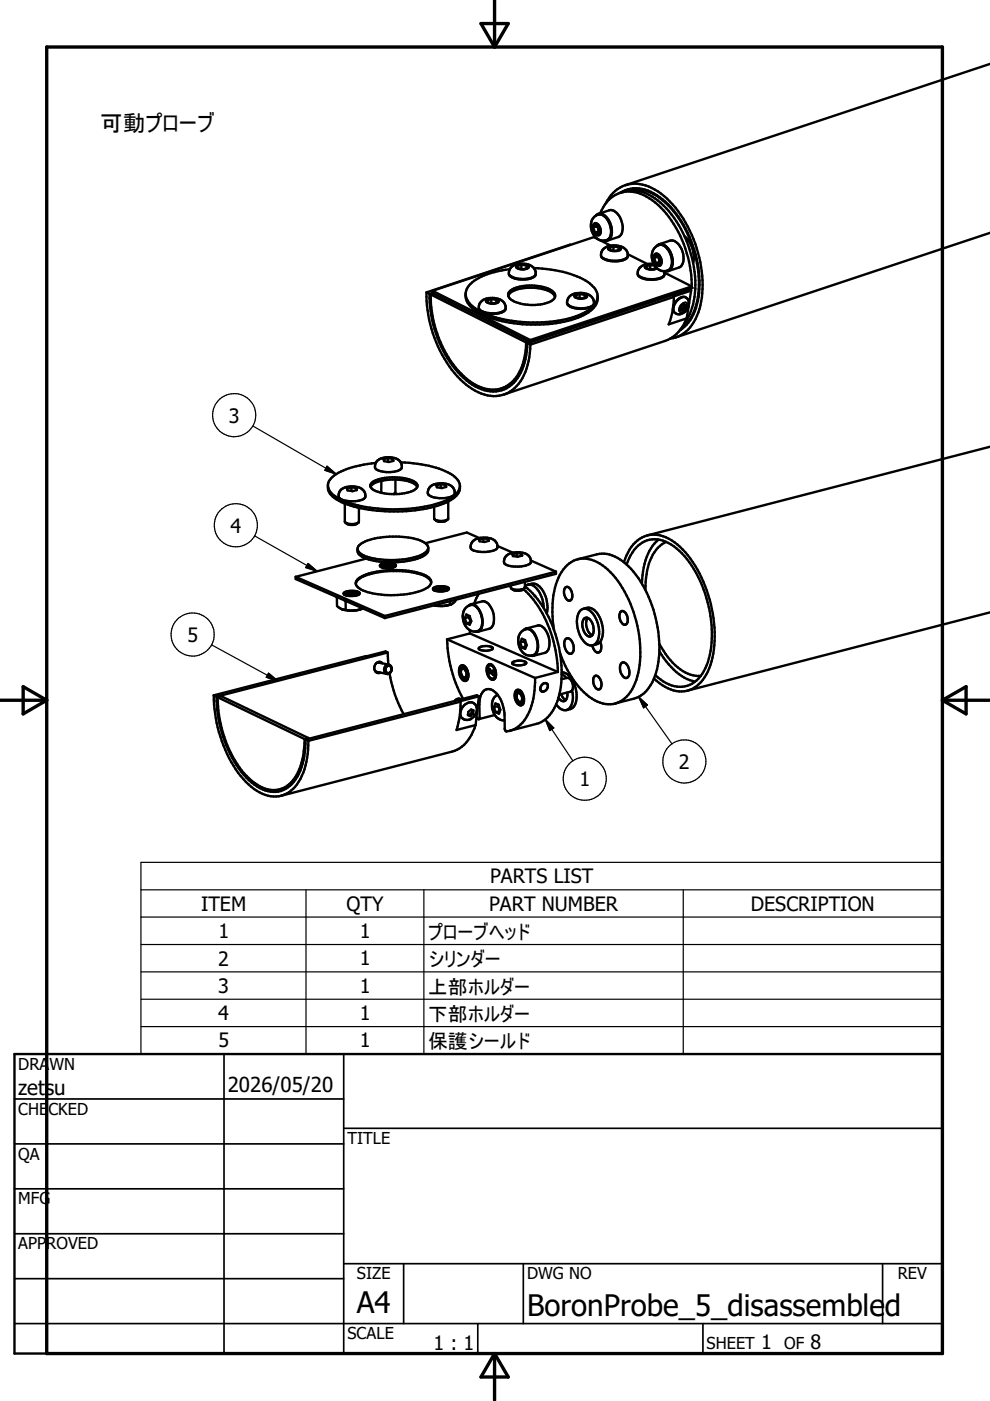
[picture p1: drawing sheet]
<svg xmlns="http://www.w3.org/2000/svg" width="210mm" height="297mm" viewBox="0 0 210 297" stroke-linecap="round" stroke-linejoin="round" font-family="sans-serif">
<g fill="none" stroke="#000" stroke-width=".51">
<path d="M209.9 13.5l-77.3 25.8M132.6 39.3a8.7 8.7 0 0 1 8.2 2.3 25.6 25.6 0 0 1 7.7 23.1 8.9 8.9 0 0 1-5.2 6.8M132.6 39.3a7.3 7.3 0 0 0-4.2 3.8M134.4 39.9l-1.4 .5M108.1 57.1a15 15 0 0 0-8.4 3.1 2.81 2.81 0 0 0 .2 4.5 18 18 0 0 0 10.4 3.5 24.7 24.7 0 0 0 14.2-2.3 4.2 4.2 0 0 0 2.2-2.8M108.5 56.6a3.8 3.8 0 0 1 4.8 .3 1.23 1.23 0 0 1 .3 1.3 1.23 1.23 0 0 1-1 .8 4.9 4.9 0 0 1-4.6-.6 1.62 1.62 0 0 1 .5-1.8zM110.6 56.1l-.9 .3 .2 .5 1.1 .2 .8-.3-.1-.5M110.6 56.1l1.1 .2M110.6 56.1l-.1 .9M111.7 56.3l-.1 .6M113.2 56.8a21.8 21.8 0 0 1 11.9 3.3 3.5 3.5 0 0 1-.3 6.1 22 22 0 0 1-12.2 2.6 23.2 23.2 0 0 1-12.1-3.1 3.8 3.8 0 0 1-1.8-3.4M120.9 51.9l-30.5 10.1"/>
<path d="M125.8 48.2l.4-.7 .7 .4 .4 1.1-.4 .7-.7-.4M125.8 48.2l.4 1.1M125.9 46a1.73 1.73 0 0 1 3 .6 3.5 3.5 0 0 1 .2 4 2.54 2.54 0 0 1-3.8-2.1 2.85 2.85 0 0 1 .6-2.5zM126.2 50.2v.2M126.3 45.8l.4-.4 2.4-.8a2.69 2.69 0 0 1 2.7 2.5 2.89 2.89 0 0 1-.5 3.1l-2.6 .8M126.6 48l.3 1.1M126.6 48l-.8 .2M126.7 47.8l-.1 .2M126.7 50.7l-.8-.4-34.2 11.4M126.9 49.1l-.7 .2M126.9 49.1l.3 .1M126.9 45.3a2.94 2.94 0 0 1 2.7 2.7 2.34 2.34 0 0 1-1 3.1l-.6-.1"/>
<path d="M127.2 50.9l2.3 1.2M127.3 45.2a6.6 6.6 0 0 1 10.4-3.1 22.2 22.2 0 0 1 8.7 15.3l.3 3.6M128 52.7a3.7 3.7 0 0 1 4.9 .5 1.27 1.27 0 0 1 .1 1.4 1.27 1.27 0 0 1-1.2 .7 5.1 5.1 0 0 1-4.3-.8 1.64 1.64 0 0 1 .5-1.8zM130.1 52.3l-.9 .3 .2 .4 1.1 .2 .9-.3-.2-.5M130.1 52.3l1.1 .1M130.1 52.3v.8M131.2 52.4v.6M131.4 40.9a7.6 7.6 0 0 1 8.1 1.6 22.8 22.8 0 0 1 7.5 13.2M131.5 40.9a6.9 6.9 0 0 1 7.7 .5 22.3 22.3 0 0 1 8.7 14.4 16.9 16.9 0 0 1-1.6 12.1l-.8 1-1.4 1.1M132.6 40.5a7.4 7.4 0 0 1 7.2 1.5 23.3 23.3 0 0 1 8.4 17.5 12.3 12.3 0 0 1-3.3 9.7l-.4 .4M133.1 53.9l4.2 2.1M137.9 56.2l-.9 .3 .2 .4 1.1 .2 .9-.3-.1-.1"/>
<path d="M137.9 56.2l.9 .1M137.9 56.2l-.1 .9M138.6 56a3.8 3.8 0 0 0-2.7 .6 1.38 1.38 0 0 0-.7 1.5 1.38 1.38 0 0 0 1.3 1 4.9 4.9 0 0 0 4.3-.5l.1-.4-.1-.7M138.7 54.7l.4-.7 .7 .3 .4 1.1-.4 .8-.7-.4M138.7 54.7l.4 1.1M138.9 52.5a1.76 1.76 0 0 1 2.9 .5 3.7 3.7 0 0 1 .2 4.1 2.59 2.59 0 0 1-3.8-2.3v-.3a2.71 2.71 0 0 1 .7-2zM138.9 56.5v.4M139.2 52.2a1.49 1.49 0 0 1 2.4 .5 4 4 0 0 1 .5 4.5 1.06 1.06 0 0 1-1.1 .3M139.5 54.4l.3 1.1M139.5 54.4l-.8 .3M139.7 54.2l-.2 .2M139.7 51.8l2.3-.8a2.6 2.6 0 0 1 2.6 2.1 3.1 3.1 0 0 1-.4 3.5l-2.6 .9"/>
<path d="M139.8 55.5l-.7 .3M139.8 55.5l.3 .1M140.9 57.8l5.8 2.9M145.1 50.1a6 6 0 0 1 1.9 5.6M147 55.7a16.8 16.8 0 0 1-1.4 12.2l-.4 .5M209.9 49.4l-66.6 22.1M90.4 62l.7 .3M90.4 62a26.3 26.3 0 0 0 7.8 19 9.1 9.1 0 0 0 8.2 2.8 8.6 8.6 0 0 0 5.7-7.3l.4-3.4M91.1 62.3a24.1 24.1 0 0 0 8.4 18.8 7.5 7.5 0 0 0 7.9 1.2 9.5 9.5 0 0 0 4.2-7l.2-2.6M91.3 62.4l20.2 10.2M91.3 62.4a23.8 23.8 0 0 0 7.7 17.9 7.5 7.5 0 0 0 8.3 1.6 9 9 0 0 0 4-6.8l.2-2.5M91.7 62.1l20.7 10.5v-.5"/>
<path d="M91.7 62.1l-.6 .2M91.7 61.7v.4M91.7 61.7l20.7 10.4M91.9 62.3l-.6 .1M101.9 64.1a3.4 3.4 0 0 1 3.8-.7 1.8 1.8 0 0 1 1.4 2.4 4.7 4.7 0 0 1-5.5-.2 1.54 1.54 0 0 1 .3-1.5zM104.2 63.4l-.9 .3 .2 .5 1.1 .1 .9-.2-.2-.5M104.2 63.4l1.1 .2M104.2 63.4v.9M105.3 63.6l-.1 .5M107.8 62.7a3.6 3.6 0 0 1 3.1-1.6 8.6 8.6 0 0 1 6.4 1.2l.4 .6M108.3 61.6a9.3 9.3 0 0 1 8.9 .2 1.19 1.19 0 0 1 .5 1.2 1.19 1.19 0 0 1-1 .9 9.8 9.8 0 0 1-8.3-.4 1.13 1.13 0 0 1-.1-1.9zM111.8 72.7l.7 .4"/>
<path d="M112.2 72.4l-.7 .2M112.3 72.5v.1M120.8 62.8a3.6 3.6 0 0 1 5 .6 1.17 1.17 0 0 1-.9 1.8 5 5 0 0 1-4.6-.6 1.8 1.8 0 0 1 .5-1.8zM122.9 62.3l-.9 .3 .2 .5 1.1 .2 .9-.3-.2-.5M122.9 62.3l1.1 .2M122.9 62.3v.9M124 62.5v.6M142.9 62.9l-30.4 10.2M142.9 62.9l-.4 3.6-.7 2.3 3.8-1.3M143.3 71.5l-1.2 .3M143.5 63.7a1.41 1.41 0 0 1 2.2-.4 2.14 2.14 0 0 1-.1 2.4 2.14 2.14 0 0 1-2.3 .8 1.4 1.4 0 0 1-.2-2.3zM144.3 65.6h.1"/>
<path d="M144.4 69.9l-.2 .1M144.4 65.6l.4 .2M145 65.1l.3 .2M145 65.1l-.6 .5M145.1 64.5l-.1 .6M145.3 65.3l-.5 .5M145.3 65.3l.1-.6-.4-.2-.6 .5-.1 .7 .5 .1M145.6 67.5a7.8 7.8 0 0 1-4.6 4.8l-34.2 11.4M146 61.4l.5 .2M146 64.9l-.4 2.6M146.5 61.6l-.4 2.8M146.5 61.6l-3.8 1.3h.2"/>
<path d="M146.7 60.7l-.1 .5-34.8 11.5M146.7 60.7l-34.3 11.4M79.9 97.8a3.9 3.9 0 0 1 5 .1 1.13 1.13 0 0 1 .3 1.2 1.13 1.13 0 0 1-1 .8 5.6 5.6 0 0 1-4.6-.5 1.52 1.52 0 0 1 .3-1.6zM82.3 97.1l-1 .3 .1 .4 1.1 .2 .9-.3-.1-.4M82.3 97.1l1 .2M82.3 97.1v.8M83.3 97.3v.4M85 98a21.3 21.3 0 0 1 11.3 3 2.74 2.74 0 0 1-.2 4.7 22.7 22.7 0 0 1-11.7 2.7 25.7 25.7 0 0 1-13-2.5 2.82 2.82 0 0 1-1.2-4.5 13.1 13.1 0 0 1 6.9-2.9l2.6-.4M109.2 80.8l-1.2 .9-1.6 .6M209.9 94.7l-72.7 18.8M69.5 103a4.3 4.3 0 0 0 3.1 3.1 33.4 33.4 0 0 0 21.7 .1 4.7 4.7 0 0 0 3.2-3M72.3 103.9a4 4 0 0 1 4.6-.1 1.27 1.27 0 0 1 .1 2 5.8 5.8 0 0 1-5.1-.3 1.63 1.63 0 0 1 .4-1.6z"/>
<path d="M73.1 106.8l.1 4M73.2 110.8a3.1 3.1 0 0 0 2.8 0M73.2 110.8l1 .5 1.2-.1 .6-.4M74.5 103.3l-.9 .3 .1 .4 1.1 .1 .9-.2-.1-.4M74.5 103.3l1.1 .2M74.5 103.3v.8M75.6 103.5v.4M76.1 107.7l-.1 3.1M77.6 118.4l-14.9 3.9M78.6 103.2a4.2 4.2 0 0 1 3.6-1.5 8.9 8.9 0 0 1 6 1.1l.3 .4M78.7 102.5a7.6 7.6 0 0 1 5.5-1.3 5.1 5.1 0 0 1 4.3 1.6 1.49 1.49 0 0 1-1.4 1.4 10.6 10.6 0 0 1-8.2-.6l-.4-.5zM80.9 101.9v2.6"/>
<path d="M83.7 104.6l-.3 .2M83.7 104.6l-.2 .2M83.8 101.7v2.7l-.1 .2M90.2 115.2a1.57 1.57 0 0 1-.4 2.7 17.6 17.6 0 0 1-12.9 .2l-1-.8-.1-.9M90.2 115.2a10.8 10.8 0 0 0-5.6-1.4h-2a11 11 0 0 0-6.4 1.8 1.14 1.14 0 0 0 .5 1.9 17.6 17.6 0 0 0 9.9 .9 6.8 6.8 0 0 0 4-1.7l.2-.5M91.1 103.3a3.9 3.9 0 0 1 4.9 0 1.17 1.17 0 0 1 .4 1.3 1.17 1.17 0 0 1-1 .8 5.7 5.7 0 0 1-4.6-.5 1.49 1.49 0 0 1 .3-1.6zM92.1 107.4v2.7M92.1 110.1a3 3 0 0 0 2.8 .1M92.1 110.1a2.16 2.16 0 0 0 2.4 .3l.4-.2M93.5 102.7l-1 .2 .1 .4 1.1 .2 .9-.3-.1-.4M93.5 102.7l1 .1M93.5 102.7v.7"/>
<path d="M94.5 102.8v.5M95 106.3v3.6l-.1 .3M100.2 114.8a3.9 3.9 0 0 1 4.9 .1 1.13 1.13 0 0 1 .3 1.3 1.13 1.13 0 0 1-1.2 .6 5.6 5.6 0 0 1-4.3-.4 1.55 1.55 0 0 1 .3-1.6zM101.6 114.1l-2.6-1.2-8.8 2.3M102.5 114.2l-1 .2 .2 .4 1 .1 1-.2-.2-.4M102.5 114.2l1 .1M102.5 114.2v.7M103.5 114.3v.4M105.5 115.8l3.2 1.4M107.3 117.9a3.9 3.9 0 0 1 4.9 .1 1.07 1.07 0 0 1 .4 1.1 1.07 1.07 0 0 1-1 .8l-.3 .1a5.5 5.5 0 0 1-4.4-.6 1.83 1.83 0 0 1 .4-1.5zM109.6 117.3l-1 .2 .2 .4 1 .1 .9-.2-.1-.4M109.6 117.3l1 .1"/>
<path d="M109.6 117.3v.7M110.6 117.4v.4M112.6 118.9l5.3 2.3M122.5 118.6l4-1.1a7.3 7.3 0 0 1 6.7 2.6 25.4 25.4 0 0 1 6.1 21.8 8.2 8.2 0 0 1-4.4 6.1l-4.5 1.2M132.3 119.2a7.4 7.4 0 0 1 5.4-5.8 8.2 8.2 0 0 1 7 3.1 27.3 27.3 0 0 1 6.2 23.7 8.2 8.2 0 0 1-5.2 6.3 7.9 7.9 0 0 1-7-2.6M132.9 119.7a7.2 7.2 0 0 1 4.9-5.3 7.8 7.8 0 0 1 6.8 2.9 25.7 25.7 0 0 1 5.5 23 7 7 0 0 1-4.9 5.2 7 7 0 0 1-6.3-2.4M139.6 114.4a12.3 12.3 0 0 0-3.5 9.3M141.2 114.9a8.3 8.3 0 0 0-4.1 6.9l-.2 3.3M62.7 122.3v.5l18.9 8.2M62.7 122.3l18.9 8.3M71.4 126.7l.1 1.8 1.1 .7 .7 .1M71.4 126.7h.2"/>
<path d="M71.5 126.6l-.1 .1M72.4 129.1l1.3 .3M73.1 127.3l.2 .2M73.3 127.5v1.8M73.3 129.3l.4 .1M73.4 127.5h-.1M73.7 129.4l.8 .1M75.3 129.4l-.8 .1M75.6 126.2a3 3 0 0 0-2.1 .1M75.8 122.8a13.2 13.2 0 0 1 8.1-1.9 12.3 12.3 0 0 1 7 1.5 1.26 1.26 0 0 1 .5 1.3 1.26 1.26 0 0 1-1 1 18.7 18.7 0 0 1-12 1 4.2 4.2 0 0 1-2.9-1.8l-.1-.4zM76 126.1l-.3-.2a3.4 3.4 0 0 0-2.6 .3M76.1 126a3.7 3.7 0 0 0-3.1 .1"/>
<path d="M76.1 126l.2-.2a2.32 2.32 0 0 0-2.5-.5l-.5 .2a.38 .38 0 0 0-.4 .3 .38 .38 0 0 0 .4 .4 4.3 4.3 0 0 0 2.7-.1M76.1 126l-.1 .1M76.5 128.8v.3M76.5 129.1l-1.2 .3M76.8 129.1l-1.5 .3M76.8 129.1h-.3M76.8 129v.1M76.9 129l-.1 .1M81.6 130.6v.4M82.2 138.3l-.4-.2-4.2 1-32.3 8.3M82.2 138.3l.1 2.6M82.2 138.3l-36.3 9.4"/>
<path d="M83.3 120.3a2.62 2.62 0 0 0-2.1 .1M83.7 120.2a2.97 2.97 0 0 0-2.9 0M83.8 120.1a3.7 3.7 0 0 0-3.1 .1M83.8 120.1l.1-.2a2.79 2.79 0 0 0-3.1-.3l-.3 .3a2.77 2.77 0 0 0 3.2 .3M83.8 120.1l-.1 .1M91.4 123.5a3.5 3.5 0 0 0-3-1.9l-.5-.1a22.2 22.2 0 0 0-6.5-.3 10 10 0 0 0-5.6 1.9l-.4 .7M92 128.4l1.1 .1M92.1 128.3h.1M92.2 128.3l.9 .2M92.2 128.3h.1M93.1 128.5h.4M94.2 128.5h-1.1"/>
<path d="M94.6 125.3a2.84 2.84 0 0 0-2.2 0M94.8 135.6l18.7 8.1M94.8 135.6a27.7 27.7 0 0 0 3.4 12.6M94.9 125.1a3.1 3.1 0 0 0-2.8 .1M95 125.1a3.9 3.9 0 0 0-3.1 0M95.1 125l.1-.3a3.3 3.3 0 0 0-3.3 0l-.1 .1a2.18 2.18 0 0 0 2.4 .5l.7-.2M95.1 125l-.2 .1M95.4 128.2l-1.2 .3M95.4 127.5v.7M95.8 128.1l-1.6 .4M96.7 127.2a2.05 2.05 0 0 1-1.3 1M98.6 131l.3 1.2"/>
<path d="M98.8 128.8a1.57 1.57 0 0 1 2.7 .4 4.2 4.2 0 0 1 .4 4.2 2.21 2.21 0 0 1-3.5-1.3l-.3-1.5a2.58 2.58 0 0 1 .7-1.8zM99.3 128.5a1.23 1.23 0 0 1 2 .4 4.3 4.3 0 0 1 .5 4.8l-.4 .2h-.7M99.4 130.9l.3 1M99.4 130.9l-.8 .1M99.5 130.6l-.1 .3M99.6 130.6l-.7-.3-.3 .7M99.6 130.6l.3 1.1-.3 .8-.7-.3M99.6 134.3l18.7 8.2M99.6 134.3l-4.8 1.3M99.6 133.6v.7M99.7 131.9l-.8 .3M99.7 131.9l.1 .1"/>
<path d="M99.8 128.1l2.4-.6a2.3 2.3 0 0 1 2.2 1.9 3.4 3.4 0 0 1-.5 3.8l-2.6 .7M101.5 137.4a2.69 2.69 0 0 1 3 0 1.98 1.98 0 0 1-2.3 .5l-.6-.2zM101.5 125.9l-.9 2.1M108.3 124.1l.1 .7M110.3 136.2l.4 1.1M110.6 133.9a1.55 1.55 0 0 1 2.6 .4 4 4 0 0 1 .2 4.4 2.39 2.39 0 0 1-3.4-1.9l-.1-.9a2.55 2.55 0 0 1 .7-2zM111 124.9a23.9 23.9 0 0 1 7.2 15.8l.1 1.8M111 133.6a1.25 1.25 0 0 1 2.1 .4 4.4 4.4 0 0 1 .5 4.8l-.5 .2h-.6M111.1 136l.4 1.1M111.1 136l-.8 .2M111.2 124.7a3.1 3.1 0 0 1-2.8 .1M111.2 124.7a2.17 2.17 0 0 1-2.8 .1"/>
<path d="M111.3 123.4l-.1 1.3M111.3 135.7l-.7-.3-.3 .8M111.3 135.7l.4 1.1-.4 .8-.6-.3M111.3 135.7l-.2 .3M111.5 137.1l-.8 .2M111.5 137.1h.1M111.6 133.3l2.4-.7a2.3 2.3 0 0 1 2.2 1.9 3.3 3.3 0 0 1-.5 3.8l-2.6 .7M111.9 124a2.39 2.39 0 0 1 3.2 1.3 6.8 6.8 0 0 1 .8 4.7M113.3 126.2l.2 .2M115.3 128.9a5.3 5.3 0 0 0-2.7-4.9l-.6-.1-.7 .4a20.1 20.1 0 0 1 6.2 9.2M117.5 133.5a27 27 0 0 1 1.6 9.5M117.5 133.5a18.4 18.4 0 0 1 1.2-11.6 5.6 5.6 0 0 1 8.5-2.4 20.2 20.2 0 0 1 7.7 12.2 21.1 21.1 0 0 1-.5 13.8 5.6 5.6 0 0 1-8.3 3 17.8 17.8 0 0 1-7.3-10"/>
<path d="M117.9 121.2v.5l-36.3 9.3M117.9 121.2l-36.3 9.4M119.8 124.6a.76 .76 0 0 1 .8-.1 .76 .76 0 0 1 .5 .7 1.57 1.57 0 0 1-.3 2.1 1.74 1.74 0 0 1-1.2-2.3zM119.9 135.6a.9 .9 0 0 1 .9-.2 .9 .9 0 0 1 .6 .8 1.83 1.83 0 0 1-.3 2.4 1.61 1.61 0 0 1-1.4-1.8l-.1-.6zM123.1 129.3a1.72 1.72 0 0 1 2.5 .7 5.9 5.9 0 0 1 .9 6.2 1.56 1.56 0 0 1-2.6-.1 6.2 6.2 0 0 1-1.1-6.3zM123.7 129.1a2.41 2.41 0 0 1 3.2 1.4 5.5 5.5 0 0 1 .3 5.7l-.5 .3-1 .3M123.9 131.1a1.05 1.05 0 0 1 1.5 .7 2.32 2.32 0 0 1-.2 3.1 1.91 1.91 0 0 1-1.7-1.8v-1.3zM124.6 131a2.97 2.97 0 0 0 1 3.7M127.3 136.1a1.76 1.76 0 0 1-.4 2.2 1.33 1.33 0 0 1-1.3-1.2v-.3M131.6 129.7l.1-.1a1.15 1.15 0 0 1 1.3 1.2 1.15 1.15 0 0 1-.6 1.7 2.02 2.02 0 0 1-.8-2.8zM139.8 136.5a13 13 0 0 0 6.7 6.6l1.1 .2h1M139.8 138a12.1 12.1 0 0 0 7.6 6.5"/>
<path d="M209.9 129.8l-64.1 16.6M45.3 147.4l.6 .3M45.3 147.4a27.9 27.9 0 0 0 6.9 18.4 8 8 0 0 0 7.5 2.9 7.2 7.2 0 0 0 4.6-4.9 19.3 19.3 0 0 0 1.1-6.7M45.9 147.7a25.8 25.8 0 0 0 6.9 17.7 7.1 7.1 0 0 0 6.8 2.3 7.8 7.8 0 0 0 4.6-5.8l.4-2.4 .2-2.7M46.1 147.8l18.5 8.9M46.1 147.8a26 26 0 0 0 5.7 16.2 8.5 8.5 0 0 0 6.6 3.5 6.2 6.2 0 0 0 5.1-4.4 16.8 16.8 0 0 0 1.1-6.4M46.1 147.8l.8-.2 18.5 8.9M64.8 156.8l.6 .3M65.4 156.5v.2M65.4 156.5l-.8 .2M79.6 142.3l.5 .4 .6-.1M79.6 142.3l2.4 .6"/>
<path d="M79.9 140.5l2.5 .4M80.4 142.6l-.4 .1M80.4 140.3l.4 .3M81 140.7a1.03 1.03 0 0 0-1.2-.2 1.03 1.03 0 0 0-.4 1.2l.2 .6M81.6 141.3a.83 .83 0 0 1 1.2-.2 .83 .83 0 0 1 .2 1.2 .83 .83 0 0 1-1.2 .5 .83 .83 0 0 1-.3-1.3zM81.9 141.4a.68 .68 0 0 1 1-.1 .68 .68 0 0 1 0 1 .67 .67 0 0 1-1 .3 .67 .67 0 0 1-.1-1zM82.6 142.7a27.6 27.6 0 0 0 3 8.7M96.7 148.3l-.3 .3M97.6 141.3a.81 .81 0 0 1 1.3 .4 1.99 1.99 0 0 1-.1 2.7 1.68 1.68 0 0 1-1.5-1.8v-.6zM97.7 148.8l-32.3 8.3M97.7 148.8l-.2 2.7-.7 3.3 4-1.1M97.7 148.3a.85 .85 0 0 0-1.2 .3"/>
<path d="M98 141.3a1.74 1.74 0 0 1 1.1 2.3l-.4 .6M98 141.3a1.77 1.77 0 0 0 .2 2.7l.5 .2M98 141.8a.87 .87 0 0 1 .9 .9l-.1 .9-.3 .1a1.27 1.27 0 0 1-.5-1.9zM98.4 141.2l-.5 .1M98.4 149.6a1.56 1.56 0 0 1 2.4-.1 2.1 2.1 0 0 1-.3 2.4 2.1 2.1 0 0 1-2.4 .5 1.79 1.79 0 0 1 .3-2.8zM99.1 144.1l-.4 .1M99.2 151.5l.2 .1M99.4 151.6l.3 .2M100.1 151.1l.2 .2M100.1 151.1l-.7 .5M100.1 150.5v.6M100.3 151.3l-.6 .5"/>
<path d="M100.3 151.3l.1-.7-.5-.2-.6 .5-.1 .7 .5 .2M100.8 153.7a7.7 7.7 0 0 1-4.9 5.6l-36.3 9.4M101.5 147.6l-.4-.2-36.3 9.4M101.5 147.6l-.7 6.1M101.5 147.6l-4 1.1 .2 .1M103.5 141.8h.1a.57 .57 0 0 1 .3 .9l-.3-.1-.2-.5zM103.5 140.9a1.03 1.03 0 0 1 1.4 .8 1.83 1.83 0 0 1-.3 2.4 1.64 1.64 0 0 1-1.4-1.8v-.8zM103.5 141.2l.2-.1a1.17 1.17 0 0 1 1.3 1.2l.1 .9a.7 .7 0 0 1-.6 .7 .7 .7 0 0 1-.8-.5 2.14 2.14 0 0 1-.2-2.2zM104.2 140.9l-.4 .1M104.5 142.2a.52 .52 0 0 1 .4 .4 .52 .52 0 0 1-.2 .6 .63 .63 0 0 1-.2-1zM104.7 149.9l.4 1.1M104.9 151.6a2.38 2.38 0 0 0 2.1 1.1"/>
<path d="M104.9 151.6l-3.4 .9M105 143.8l-.5 .1M105.5 147.3a2.95 2.95 0 0 0-.6 4.3M105.6 149.7l.3 1.1M105.6 149.7l-.9 .2M105.7 149.4l-.6-.3-.4 .8M105.7 149.4l.4 1.1-.3 .8-.7-.3M105.7 149.4l-.1 .3M105.9 150.8l-.8 .2M105.9 150.8h.1M108.7 140.4l.1-.1a2.88 2.88 0 0 1 2.8 .2 2.47 2.47 0 0 1-2.7 .4l-.3-.3zM109.5 146.3a1.11 1.11 0 0 1 1.5 1.1 1.5 1.5 0 0 1-.6 2.2 2.19 2.19 0 0 1-.9-3.3z"/>
<path d="M109.5 146.6a.82 .82 0 0 1 1.3 .6 1.55 1.55 0 0 1-.4 2.2 1.92 1.92 0 0 1-.9-2.8zM109.8 146.9a1.12 1.12 0 0 1 .9 .8 1.12 1.12 0 0 1-.4 1.2 1.26 1.26 0 0 1-.5-2zM110.2 146.3l-.5 .1M110.9 149.2l-.4 .1M113.5 143.7a14.2 14.2 0 0 1-2.7 9.5 4.6 4.6 0 0 1-3.6 1.8l-.2-.4v-3a6.1 6.1 0 0 0-2.9-5.4 1.82 1.82 0 0 0-2.3 1.7l-.2 4.6-.6-.4M114.9 145.2a.72 .72 0 0 1 1-.3 .72 .72 0 0 1 .1 1.1 .77 .77 0 0 1-.6 .6 .77 .77 0 0 1-.8-.3v-.5zM118.3 142.5l-4.8 1.2M118.9 147.2l.5 .8 .6 .4M119.1 144l1.1-.3a1.77 1.77 0 0 1 .8 2.9l-2.4 .7M119.1 142.9l1 .9M119.1 142.6a3.8 3.8 0 0 1 2.9 3.3 3.9 3.9 0 0 1-.8 4.3l-1.1 .4M119.1 143a13.2 13.2 0 0 1-3 9.1l-.9 .7-1 .5-6.1 1.6"/>
<path d="M120.3 146.8a1.39 1.39 0 0 1-.9 1.9l-.6-.3-.4-.5M121.3 146.4a3.9 3.9 0 0 1-.9 4 1.98 1.98 0 0 1-2.5-1.1M126 143.4a.81 .81 0 0 1 1.3 .6 1.49 1.49 0 0 1-.3 2.2 1.9 1.9 0 0 1-1-2.8zM131.7 140.7a.81 .81 0 0 1 1.3 .4 2.05 2.05 0 0 1-.1 2.6 1.72 1.72 0 0 1-1.5-2zM61.8 166.3a5.1 5.1 0 0 1-2.5 1.1M3.1 223.5h196.7v63.5h-196.7z"/>
</g>
<g fill="none" stroke="#000" stroke-width=".36">
<path d="M107.9 57.8a1.93 1.93 0 0 0 2 1.2 4.6 4.6 0 0 0 3.6-.7l.1-.3M109.4 56.4a2.42 2.42 0 0 1 2.8 .2 1.47 1.47 0 0 1-1.9 .6 .69 .69 0 0 1-.9-.8zM125.8 47.5l.2-.2a1.36 1.36 0 0 1 1.5 1.6 .77 .77 0 0 1-.4 1 .77 .77 0 0 1-1-.4l-.5-1.3zM126.7 45.5a2.6 2.6 0 0 1 2.5 2.2 2.58 2.58 0 0 1-.7 3.2M127.4 54a1.62 1.62 0 0 0 1.7 1.1 4.5 4.5 0 0 0 3.9-.7l.1-.3M129 52.5a2.23 2.23 0 0 1 2.7 .2 .96 .96 0 0 1-1.3 .6 1.51 1.51 0 0 1-1.5-.6zM135.2 57.9a2.31 2.31 0 0 0 2.4 1.2 3.4 3.4 0 0 0 3.3-.9v-.2M138.7 56.2a1.82 1.82 0 0 0-2 .4 2.13 2.13 0 0 0 2.7 .3M138.8 53.8a.91 .91 0 0 1 1.3 .7 1.19 1.19 0 0 1-.4 1.9 1.8 1.8 0 0 1-.9-2.6zM139.7 52a2.56 2.56 0 0 1 2.5 2.2 2.74 2.74 0 0 1-.6 3.1l-.2 .1M101.5 65.1a2.37 2.37 0 0 0 2.4 1.2 3.7 3.7 0 0 0 3.3-.9v-.2M103.1 63.6a2.37 2.37 0 0 1 2.7 .2 1.42 1.42 0 0 1-1.9 .6 .68 .68 0 0 1-.8-.8z"/>
<path d="M120.2 64.1a2.33 2.33 0 0 0 2.5 1.2 3.3 3.3 0 0 0 3.2-1v-.1M121.8 62.6a2.33 2.33 0 0 1 2.7 .2v.1a2.04 2.04 0 0 1-2.8-.1zM144.4 64.6a.72 .72 0 0 1 .7-.5 .72 .72 0 0 1 .7 .6 1.49 1.49 0 0 1-1.6 1.4l-.1-.1a1.31 1.31 0 0 1 .3-1.4zM145.6 63.2a2.24 2.24 0 0 0-2.7 2l-.1 .6 .4 .6M3.1 233h69.8M47.5 223.5v63.5M72.9 239.2h126.9M72.9 223.5v63.5M3.1 242.5h69.8M3.1 252.1h69.8M3.1 261.6h69.8M3.1 271.1h69.8"/>
<path d="M72.9 267.9h126.9M85.6 267.9v12.7M111 267.9v12.7M187.1 267.9v12.7M3.1 280.6h196.7M101.3 280.6v6.4M149 280.6v6.4"/>
</g>
<circle cx="146.7" cy="61" r=".25" fill="#000"/>
<path d="M104.9 0v10M9.9 10h189.9v277h-189.9zM102 5h5.8l-2.9 5zM-.1 148.5h10M4.9 145.6l5 2.9-5 2.9zM199.8 148.5h10M199.8 148.5l5-2.9v5.8zM104.9 287v9.9M104.9 287l2.9 5h-5.8z" fill="none" stroke="#000" stroke-width=".71"/>
<g fill="none" stroke="#000" stroke-width=".25">
<path d="M53.6 90.3l17.7 10.2M69.3 98.8l2 1.7-2.4-.8zM54 113.6l13.2 7.5M65.3 119.5l1.9 1.6-2.4-.8zM44.9 136.7l14 7.7M56.9 142.7l2 1.7-2.4-.8zM115.6 152.5l1.8 1.8-.8 .6zM115.6 152.5l5.9 8.8M135.4 147.7l1.9 1.8-.8 .6zM135.4 147.7l7.1 10M29.9 182.8h169.9v40.7h-169.9zM29.9 188.7h169.9"/>
<path d="M29.9 194.4h169.9M64.9 188.7v34.8M89.9 188.7v34.8M144.9 188.7v34.8M29.9 200.3h169.9M29.9 206.1h169.9M29.9 211.9h169.9M29.9 217.7h169.9"/>
<circle cx="49.7" cy="88" r="4.6"/>
<circle cx="50" cy="111.4" r="4.6"/>
<circle cx="40.8" cy="134.5" r="4.6"/>
<circle cx="124" cy="165.1" r="4.6"/>
<circle cx="145.1" cy="161.4" r="4.6"/>
</g>
<path d="M69.3 98.8l2 1.7-2.4-.8zM65.3 119.5l1.9 1.6-2.4-.8zM56.9 142.7l2 1.7-2.4-.8zM115.6 152.5l1.8 1.8-.8 .6zM135.4 147.7l1.9 1.8-.8 .6z" fill="#000"/>
<g font-size="6.3">
<text x="75.6" y="278.4">A4</text>
<text x="111.7" y="278.9">BoronProbe_5_disassembled</text>
</g>
<text font-size="4.8" x="21.2" y="27.7">可動プローブ</text>
<g font-size="4.4">
<text x="3.9" y="232.2">zetsu</text>
<text x="48.3" y="231.5">2026/05/20</text>
</g>
<g font-size="4.2">
<text x="48.5" y="89.6">3</text>
<text x="48.9" y="112.9">4</text>
<text x="39.7" y="136.1">5</text>
<text x="122.9" y="166.6">1</text>
<text x="144" y="163">2</text>
<text x="103.9" y="187.3">PARTS LIST</text>
<text x="42.6" y="193.1">ITEM</text>
<text x="73.5" y="193.1">QTY</text>
<text x="103.7" y="193.1">PART NUMBER</text>
<text x="159.2" y="193.1">DESCRIPTION</text>
<text x="46.3" y="198.9">1</text>
<text x="76.3" y="198.9">1</text>
<text x="90.8" y="199.1">プローブヘッド</text>
<text x="46.3" y="204.7">2</text>
<text x="76.3" y="204.7">1</text>
<text x="90.8" y="204.9">シリンダー</text>
<text x="46.3" y="210.5">3</text>
<text x="76.3" y="210.5">1</text>
<text x="90.8" y="210.7">上部ホルダー</text>
<text x="46.3" y="216.3">4</text>
<text x="76.3" y="216.3">1</text>
<text x="90.8" y="216.5">下部ホルダー</text>
<text x="46.3" y="222.1">5</text>
<text x="76.3" y="222.1">1</text>
<text x="90.8" y="222.3">保護シールド</text>
<text x="91.9" y="286.2">1 : 1</text>
<text x="161.4" y="286.1">1</text>
<text x="171.9" y="286.1">8</text>
</g>
<g font-size="3.5">
<text x="3.9" y="226.8">DRAWN</text>
<text x="3.9" y="236.3">CHECKED</text>
<text x="3.9" y="245.9">QA</text>
<text x="73.7" y="242.5">TITLE</text>
<text x="3.9" y="255.4">MFG</text>
<text x="3.9" y="264.9">APPROVED</text>
<text x="75.7" y="271.3">SIZE</text>
<text x="111.7" y="271.3">DWG NO</text>
<text x="190.4" y="271.2">REV</text>
<text x="73.7" y="284">SCALE</text>
<text x="149.8" y="286.1">SHEET</text>
<text x="166.3" y="286.1">OF</text>
</g>
</svg>
